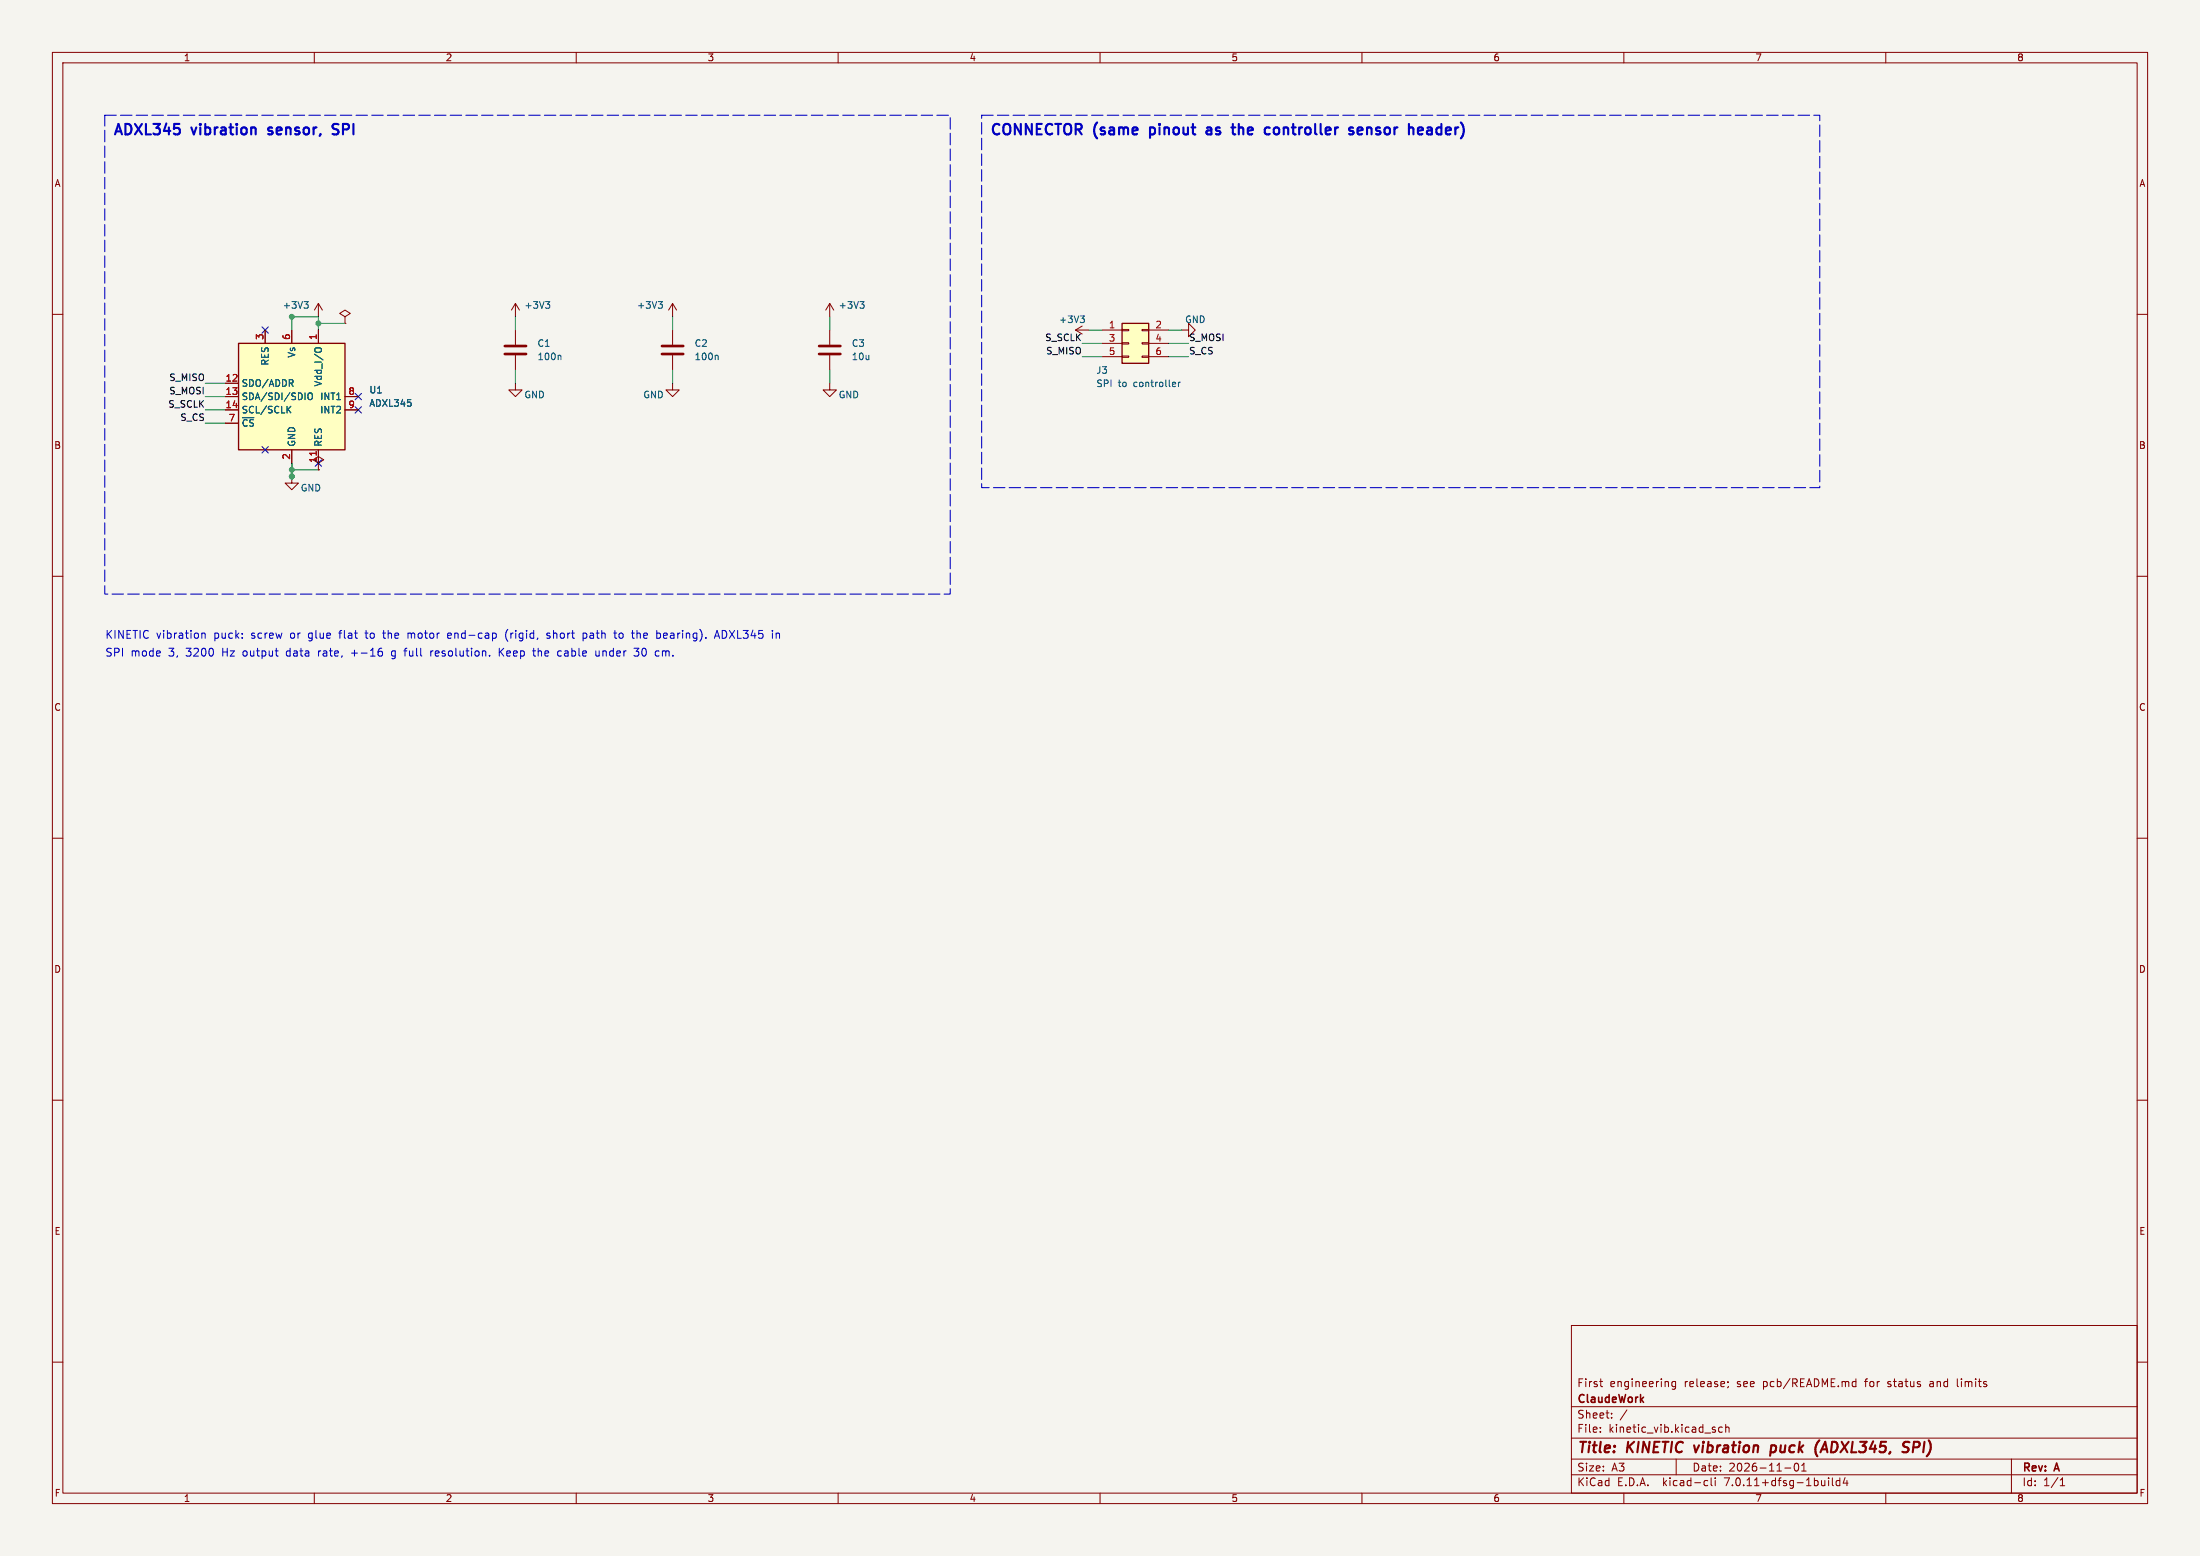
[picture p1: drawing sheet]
<svg xmlns="http://www.w3.org/2000/svg" width="420mm" height="297mm" viewBox="0 0 420 297" stroke-linecap="round" stroke-linejoin="round" font-family="sans-serif">
<path d="M0 0h420v297h-420z" fill="#f5f4ef" stroke="#f5f4ef" stroke-width=".19"/>
<g fill="none" stroke="#840000" stroke-width=".19">
<path d="M10 10h400v277h-400zM12 12h396v273h-396zM60 10v2M110 10v2M160 10v2M210 10v2M260 10v2M310 10v2M360 10v2M10 60h2M60.8 57.9l-.8 1.3M60.8 57.9v2.6"/>
<path d="M60.8 57.9l.7 1.3M98.4 57.9l-.8 1.3M98.4 57.9v2.6M98.4 57.9l.8 1.3M128.4 57.9v2.6M128.4 57.9l-.8 1.3M128.4 57.9l.8 1.3M158.4 57.9l-.8 1.3M158.4 57.9v2.6M158.4 57.9l.8 1.3M408 60h2M43 73.2h2.5"/>
<path d="M43 75.7h2.5M43 78.2h2.5M50.6 63v2.5M55.7 63v2.5M60.8 63v2.5M65.9 60.5l1-.7-1-.6-1.1 .6 1.1 .7v1.2M65.9 61.7h.1M65.9 75.7h2.5M65.9 78.2h2.5M98.4 73.2v1.2h1.3l-1.3 1.3-1.3-1.3h1.3M98.4 63v2.8M98.4 67.8v2.8"/>
<path d="M128.4 73.2v1.2h1.3l-1.3 1.3-1.3-1.3h1.3M128.4 63v2.8M128.4 67.8v2.8M158.4 73.2v1.2h1.3l-1.3 1.3-1.3-1.3h1.3M158.4 63v2.8M158.4 67.8v2.8M205.3 63h2.6M205.3 63l1.3 .8M206.6 62.2l-1.3 .8M210.4 63h3.8M210.4 65.5h3.8M210.4 68.1h3.8"/>
<path d="M214.2 68h1.3v.2h-1.3zM214.2 65.4h1.3v.3h-1.3zM214.2 62.9h1.3v.2h-1.3zM218 68h1.3v.2h-1.3zM218 65.4h1.3v.3h-1.3zM218 62.9h1.3v.2h-1.3zM219.3 63h3.8M219.3 65.5h3.8M219.3 68.1h3.8M225.6 63h1.3v-1.3l1.3 1.3-1.3 1.3v-1.3M43 80.8h2.5M55.7 90.9v1.3h1.3l-1.3 1.3-1.3-1.3h1.3"/>
<path d="M55.7 85.9v2.5M60.8 85.9v2.5l1-.6-1-.7-1 .7 1 .6v1.3M60.8 89.7h.1M10 110h2M408 110h2M10 160h2M408 160h2M10 210h2M408 210h2M10 260h2M300 253h108v32h-108zM408 260h2"/>
<path d="M300 278.5h108M300 274.5h108M300 268.5h108M305.4 263.7h.5M305.5 273.2v.2M305.5 272.5v.1M305.7 264.6l.2 .1M307.7 270.5v.2M307.7 269.8v.1M310.6 269.1l-1.3 1.9M319.9 263.8l-.5-.1-.2 .3 .1 .6h.6M319.9 263.7v1.2l-.3 .3-.4-.1"/>
<path d="M320 278.5v3M327.1 272.9l.3 .1 .1 .2-.2 .2h-.3M327.1 272.4l.3 .1M328.8 272.5l-.4-.1-.3 .3 .1 .6h.6M329.4 272.5l.3-.1 .3 .1 .1 .9M329.4 271.9v1.5M329.9 263.8v.1M329.9 264.6l-.1 .3M342.7 279.4a.81 .81 0 0 0 .3 1.4l.2-.2 .2-.4-.2-.8M343.9 279.7l.5-.4v1.5M353.7 263.8h.6M353.7 264.6h.6"/>
<path d="M354.3 263.2v1.5M368.4 264.2v.4M373.7 263.2v1.3l.2 .2M384 278.5v6.5M60 285v2M110 285v2M160 285v2M210 285v2M260 285v2M300 281.5h108M310 285v2M325.6 282.6l.4 .1"/>
<path d="M326 283.5l-.4 .1M326.7 282.1v1.3l.2 .2M327.4 282.1v.1M327.4 282.6v1M340.7 280.2h1.2M343.9 280.8h.9M349.1 282.1v.1M349.1 282.6v1M349.8 282.1v1.3l.2 .2M351.2 282.7l-.4-.1-.3 .3 .2 .6h.5M351.2 282.1v1.5M352.2 282l-.3 1.1h.9"/>
<path d="M352.6 282.6v1M360 285v2M393.3 283.6h.9M393.3 282.5l.4-.4v1.5"/>
</g>
<path d="M323.4 275.9l.3 1.3M338 277.1h.8M338.2 276h.7M338.2 275.9l-.3 2M347.3 274.9l-.1 .1M347.8 276.6h.9M348.4 275.2l-.9 2M363.6 275.3h.9M363.7 276.2l.5 .1a.51 .51 0 0 1 .1 .6 .51 .51 0 0 1-.4 .3h-.5M365.3 276.3h.7M366.2 275.2h-.8l-.3 2" fill="none" stroke="#840000" stroke-width=".4"/>
<path d="M96.4 67.6h4M96.4 66h4M126.4 67.6h4M126.4 66h4M156.4 67.6h4M156.4 66h4" fill="none" stroke="#840000" stroke-width=".51"/>
<g fill="none" stroke="#006464" stroke-width=".19">
<path d="M58 57.6h.8l-.4 .5M58.6 58.1l.2 .2v.3l-.2 .2M104.2 57.6h.7l-.4 .5M104.7 58.1l.2 .2v.3l-.2 .2M125.7 57.6h.7l-.4 .5M126.2 58.1l.2 .2v.3l-.2 .2M164.2 57.6h.7l-.4 .5M164.7 58.1l.2 .2v.3l-.2 .2M55 78.1l.5 .7M55.5 77.5l-.7 .8M55.5 73.1l.4 .6M55.9 72.6v.4"/>
<path d="M59 75.1l.1-.1a.43 .43 0 0 1 .5 .4v.5a.42 .42 0 0 1-.4 .4 .42 .42 0 0 1-.4-.4zM60.1 66.9a.43 .43 0 0 1 .4-.5h.4a.43 .43 0 0 1 .5 .5M106.9 67.8l.2 .2v.7M136.9 67.8l.2 .2v.7M206.2 60.3h.8l-.4 .5M206.8 60.8l.2 .2v.3l-.2 .3M224.4 73v.3l-.6 .1M225 73v.8M225.3 73l-.3 .2"/>
</g>
<g fill="#ffffc2" stroke="#ffffc2" stroke-width=".19">
<path d="M45.5 65.5h20.4v20.4h-20.4z"/>
<path d="M214.2 61.7h5.1v7.6h-5.1z"/>
</g>
<path d="M45.5 65.5h20.4v20.4h-20.4zM214.2 61.7h5.1v7.6h-5.1z" fill="none" stroke="#840000" stroke-width=".25"/>
<path d="M60.4 86.2v.7" fill="none" stroke="#a90000" stroke-width=".19"/>
<g fill="none" stroke="#0000c2" stroke-width=".19">
<path d="M38.5 120.8v1M38.5 121l.2-.2 .4 .1 .1 .9M60.8 124.2v1M61 124.3l-.2 .2M67.1 124.7h1.1M69.7 120.8h.5M72.6 123.7h.3M72.7 124.3l.3 .3v.4l-.3 .2M73 120.8h.6M73.2 120.3v1.3l.3 .2M74.8 125.7h.4M75.3 124.2l-.4 .1-.2 .2 .1 .6 .5 .1"/>
<path d="M77.1 124.2h.6M77.5 123.7h.2M77.9 120.8v1M78.3 120.8l-.4 .2M82.2 124.2v1M82.7 124.2l-.3 .1-.2 .2M86.1 120.9l-.4-.1-.2 .3v.7h.6M86.2 121.2l-.7 .1M95.3 123.7v1.5M95.5 124.4l.7 .8M96.2 123.7l-.9 .9M97 120.1a1.72 1.72 0 0 0 0 2.3"/>
<path d="M102.7 123.7v1.5M102.8 124.3l-.1 .1M105 120.9l-.4-.1-.2 .3 .1 .2 .5 .1v.4h-.6M106.7 124.2l.5 .1M107.2 125.2h-.5M111.3 120.9l.4-.1 .3 .3-.1 .7h-.6M111.3 120.8v1.5M114.4 125.1l-.2 .1h-.4M114.4 124.2v1M117.2 120.8h.5M117.5 121.8h.2M118.5 120.8l-.3 .3v.5l.3 .2"/>
<path d="M121 123.7h1l-.5 .6M121.6 120.3v1.5M121.7 124.3l.3 .3v.4l-.3 .2M122 120.8l-.4 .2M122.6 124v1M126.5 124.2v1M126.9 120.8l-.2 .3v.5l.2 .2M126.9 124.2l-.4 .2M127.4 121.2l-.7 .1M136.4 121.8l.5-1.5 .5 1.5M136.5 121.4h.7M138.2 120.3h-.3v1.5h.3"/>
<path d="M148.4 120.8l.3 .1 .1 .2v.7"/>
</g>
<g fill="none" stroke="#0000c2" stroke-width=".4">
<path d="M51.2 25.6l.2 .1M51.3 24.4v.5M63.5 25.6h.9M64.6 23.7h-.9a.48 .48 0 0 0-.2 .5 .48 .48 0 0 0 .4 .4l.5 .2M219.5 24.3v2M219.5 25.6l.2 .1M219.7 24.3l-.2 .1M230.4 24.4l.6-.1 .3 .3M231.3 24.8l-.7 .1a.39 .39 0 0 0-.3 .4 .39 .39 0 0 0 .3 .4l.7-.1M235.4 23.7v1.7M236.5 23.7v2M237.1 24.3l-.6 .2"/>
<path d="M244 24.4a.54 .54 0 0 0-.8 .3v.6a.54 .54 0 0 0 .8 .3M259.2 25l.9-.2-.1-.4-.6-.1-.2 .3 .1 1h.7M269 23.7v2M273.1 24.3l-.6 .1M273.2 24.9h-.5a.39 .39 0 0 0-.3 .4 .39 .39 0 0 0 .3 .4h.5"/>
</g>
<path d="M20 22h161.4v91.4h-161.4v-91.4M187.4 22h160v71.1h-160v-71.1" fill="none" stroke="#0000c2" stroke-width=".2" stroke-dasharray="2.2 .8"/>
<g fill="none" stroke="#009600" stroke-width=".19">
<path d="M39.2 73.2h3.8M39.2 75.7h3.8M39.2 78.2h3.8M55.7 63v-2.5h5.1v2.5M60.8 61.7h5.1M98.4 60.5v2.5M98.4 70.6v2.6M128.4 60.5v2.5M128.4 70.6v2.6M158.4 60.5v2.5M158.4 70.6v2.6M206.6 68.1h3.8"/>
<path d="M206.6 65.5h3.8M207.9 63h2.5M223.1 68.1h3.8M223.1 65.5h3.8M223.1 63h2.5M39.2 80.8h3.8M55.7 90.9h.1M55.7 88.4v2.5M55.7 89.7h5.1"/>
</g>
<path d="M50 62.4l1.2 1.2M51.2 62.4l-1.2 1.2M67.8 77.6l1.2 1.2M67.8 75.1l1.2 1.2M69 77.6l-1.2 1.2M69 75.1l-1.2 1.2M50 85.3l1.2 1.2M51.2 85.3l-1.2 1.2M60.2 87.8l1.2 1.2M61.4 87.8l-1.2 1.2" fill="none" stroke="#000084" stroke-width=".19"/>
<g fill="#009600" stroke="#009600" stroke-width=".19">
<circle cx="55.7" cy="60.5" r=".46"/>
<circle cx="55.7" cy="90.9" r=".46"/>
<circle cx="55.7" cy="89.7" r=".46"/>
<circle cx="60.8" cy="61.7" r=".46"/>
</g>
<g font-size="2.8" fill="#0000c2">
<text x="21.5" y="26.3">ADXL345</text>
<text x="36.8" y="26.3">vibration</text>
<text x="52.1" y="26.3">sensor,</text>
<text x="65.2" y="26.3">SPI</text>
<text x="188.9" y="26.3">CONNECTOR</text>
<text x="208.9" y="26.3">(same</text>
<text x="220.4" y="26.3">pinout</text>
<text x="232.1" y="26.3">as</text>
<text x="237.8" y="26.3">the</text>
<text x="244.8" y="26.3">controller</text>
<text x="261.7" y="26.3">sensor</text>
<text x="273.8" y="26.3">header)</text>
</g>
<g font-size="2.8" fill="#840000">
<text x="301" y="277.9">Title:</text>
<text x="310.6" y="277.9">KINETIC</text>
<text x="324.3" y="277.9">vibration</text>
<text x="339.7" y="277.9">puck</text>
<text x="349" y="277.9">(ADXL345,</text>
<text x="366.5" y="277.9">SPI)</text>
</g>
<g font-size="2.1" fill="#0000c2">
<text x="20" y="122.1">KINETIC</text>
<text x="20" y="125.5">SPI</text>
<text x="24.9" y="125.5">mode</text>
<text x="29.8" y="122.1">vibration</text>
<text x="32.2" y="125.5">3,</text>
<text x="35.7" y="125.5">3200</text>
<text x="40.9" y="122.1">puck:</text>
<text x="42.7" y="125.5">Hz</text>
<text x="46.8" y="125.5">output</text>
<text x="48.1" y="122.1">screw</text>
<text x="55.2" y="125.5">data</text>
<text x="55.7" y="122.1">or</text>
<text x="59.3" y="122.1">glue</text>
<text x="61.5" y="125.5">rate,</text>
<text x="65.4" y="122.1">flat</text>
<text x="67.9" y="125.5">+-16</text>
<text x="70.5" y="122.1">to</text>
<text x="74" y="122.1">the</text>
<text x="75.8" y="125.5">g</text>
<text x="78.4" y="125.5">full</text>
<text x="78.8" y="122.1">motor</text>
<text x="83.5" y="125.5">resolution.</text>
<text x="86.6" y="122.1">end-cap</text>
<text x="96.7" y="125.5">Keep</text>
<text x="97.8" y="122.1">(rigid,</text>
<text x="103.5" y="125.5">the</text>
<text x="105.9" y="122.1">short</text>
<text x="108.3" y="125.5">cable</text>
<text x="112.9" y="122.1">path</text>
<text x="115.6" y="125.5">under</text>
<text x="119.1" y="122.1">to</text>
<text x="122.6" y="122.1">the</text>
<text x="123.2" y="125.5">30</text>
<text x="127.4" y="125.5">cm.</text>
<text x="127.4" y="122.1">bearing).</text>
<text x="138.8" y="122.1">ADXL345</text>
</g>
<g font-size="2.1" fill="#840000">
<text x="301" y="268.2">ClaudeWork</text>
<text x="301" y="265">First</text>
<text x="307.3" y="265">engineering</text>
<text x="321.6" y="265">release;</text>
<text x="331.7" y="265">see</text>
<text x="336.8" y="265">pcb/README.md</text>
<text x="356.5" y="265">for</text>
<text x="360.9" y="265">status</text>
<text x="369.1" y="265">and</text>
<text x="374.5" y="265">limits</text>
<text x="301" y="273.7">File:</text>
<text x="301" y="271">Sheet:</text>
<text x="307.1" y="273.7">kinetic_vib.kicad_sch</text>
<text x="301" y="281.1">Size:</text>
<text x="307.6" y="281.1">A3</text>
<text x="323" y="281.1">Date:</text>
<text x="330" y="281.1">2026-11-01</text>
<text x="386" y="281.3">Rev:</text>
<text x="392.4" y="281.3">A</text>
<text x="301" y="283.9">KiCad</text>
<text x="308.7" y="283.9">E.D.A.</text>
<text x="317.6" y="283.9">kicad-cli</text>
<text x="329.5" y="283.9">7.0.11+dfsg-1build4</text>
<text x="386" y="283.9">Id:</text>
<text x="390.1" y="283.9">1/1</text>
</g>
<g font-size="1.8" fill="#840000">
<text x="35" y="11.9">1</text>
<text x="85" y="11.9">2</text>
<text x="135" y="11.9">3</text>
<text x="185" y="11.9">4</text>
<text x="235" y="11.9">5</text>
<text x="285" y="11.9">6</text>
<text x="335" y="11.9">7</text>
<text x="385" y="11.9">8</text>
<text x="10.3" y="35.9">A</text>
<text x="408.3" y="35.9">A</text>
<text x="10.3" y="85.9">B</text>
<text x="408.2" y="85.9">B</text>
<text x="10.3" y="135.9">C</text>
<text x="408.2" y="135.9">C</text>
<text x="10.3" y="185.9">D</text>
<text x="408.2" y="185.9">D</text>
<text x="10.3" y="235.9">E</text>
<text x="408.3" y="235.9">E</text>
<text x="10.3" y="285.9">F</text>
<text x="35" y="286.9">1</text>
<text x="85" y="286.9">2</text>
<text x="135" y="286.9">3</text>
<text x="185" y="286.9">4</text>
<text x="235" y="286.9">5</text>
<text x="285" y="286.9">6</text>
<text x="335" y="286.9">7</text>
<text x="385" y="286.9">8</text>
<text x="408.3" y="285.9">F</text>
</g>
<g font-size="1.8" fill="#006464">
<text x="53.9" y="59.1">+3V3</text>
<text x="100" y="59.1">+3V3</text>
<text x="121.5" y="59.1">+3V3</text>
<text x="160" y="59.1">+3V3</text>
<text x="202.1" y="61.9">+3V3</text>
<text x="226.1" y="61.9">GND</text>
<text x="51.5" y="69.9" transform="rotate(-90 51.5 69.9)">RES</text>
<text x="56.6" y="68.4" transform="rotate(-90 56.6 68.4)">Vs</text>
<text x="102.5" y="66.4">C1</text>
<text x="102.5" y="68.9">100n</text>
<text x="132.5" y="66.4">C2</text>
<text x="132.5" y="68.9">100n</text>
<text x="162.5" y="66.4">C3</text>
<text x="162.5" y="68.9">10u</text>
<text x="209.2" y="71.5">J3</text>
<text x="46" y="74">SDO/ADDR</text>
<text x="46" y="76.6">SDA/SDI/SDIO</text>
<text x="61" y="76.6">INT1</text>
<text x="61.6" y="73.9" transform="rotate(-90 61.6 73.9)">Vdd_I/O</text>
<text x="70.4" y="75.3">U1</text>
<text x="70.4" y="77.8">ADXL345</text>
<text x="100" y="76.2">GND</text>
<text x="122.7" y="76.2">GND</text>
<text x="160" y="76.2">GND</text>
<text x="209.2" y="74.1">SPI</text>
<text x="213.5" y="74.1">to</text>
<text x="216.5" y="74.1">controller</text>
<text x="46" y="79.1">SCL/SCLK</text>
<text x="46" y="81.6">~{CS}</text>
<text x="61" y="79.1">INT2</text>
<text x="56.6" y="85.4" transform="rotate(-90 56.6 85.4)">GND</text>
<text x="61.6" y="85.4" transform="rotate(-90 61.6 85.4)">RES</text>
<text x="57.3" y="94">GND</text>
</g>
<g font-size="1.8" fill="#a90000">
<text x="50.4" y="65" transform="rotate(-90 50.4 65)">3</text>
<text x="55.4" y="65" transform="rotate(-90 55.4 65)">6</text>
<text x="60.5" y="65" transform="rotate(-90 60.5 65)">1</text>
<text x="211.6" y="62.7">1</text>
<text x="211.6" y="65.3">3</text>
<text x="220.5" y="62.7">2</text>
<text x="220.5" y="65.3">4</text>
<text x="211.6" y="67.8">5</text>
<text x="220.5" y="67.8">6</text>
<text x="43" y="72.9">12</text>
<text x="43" y="75.4">13</text>
<text x="43" y="78">14</text>
<text x="66.4" y="75.4">8</text>
<text x="66.4" y="78">9</text>
<text x="43.6" y="80.5">7</text>
<text x="55.4" y="87.8" transform="rotate(-90 55.4 87.8)">2</text>
<text x="60.5" y="88.4" transform="rotate(-90 60.5 88.4)">11</text>
</g>
<g font-size="1.8" fill="#0f0f0f">
<text x="199.4" y="65.2">S_SCLK</text>
<text x="226.9" y="65.2">S_MOSI</text>
<text x="199.6" y="67.7">S_MISO</text>
<text x="226.9" y="67.7">S_CS</text>
<text x="32" y="77.9">S_SCLK</text>
<text x="32.2" y="75.4">S_MOSI</text>
<text x="32.2" y="72.8">S_MISO</text>
<text x="34.3" y="80.4">S_CS</text>
</g>
</svg>
